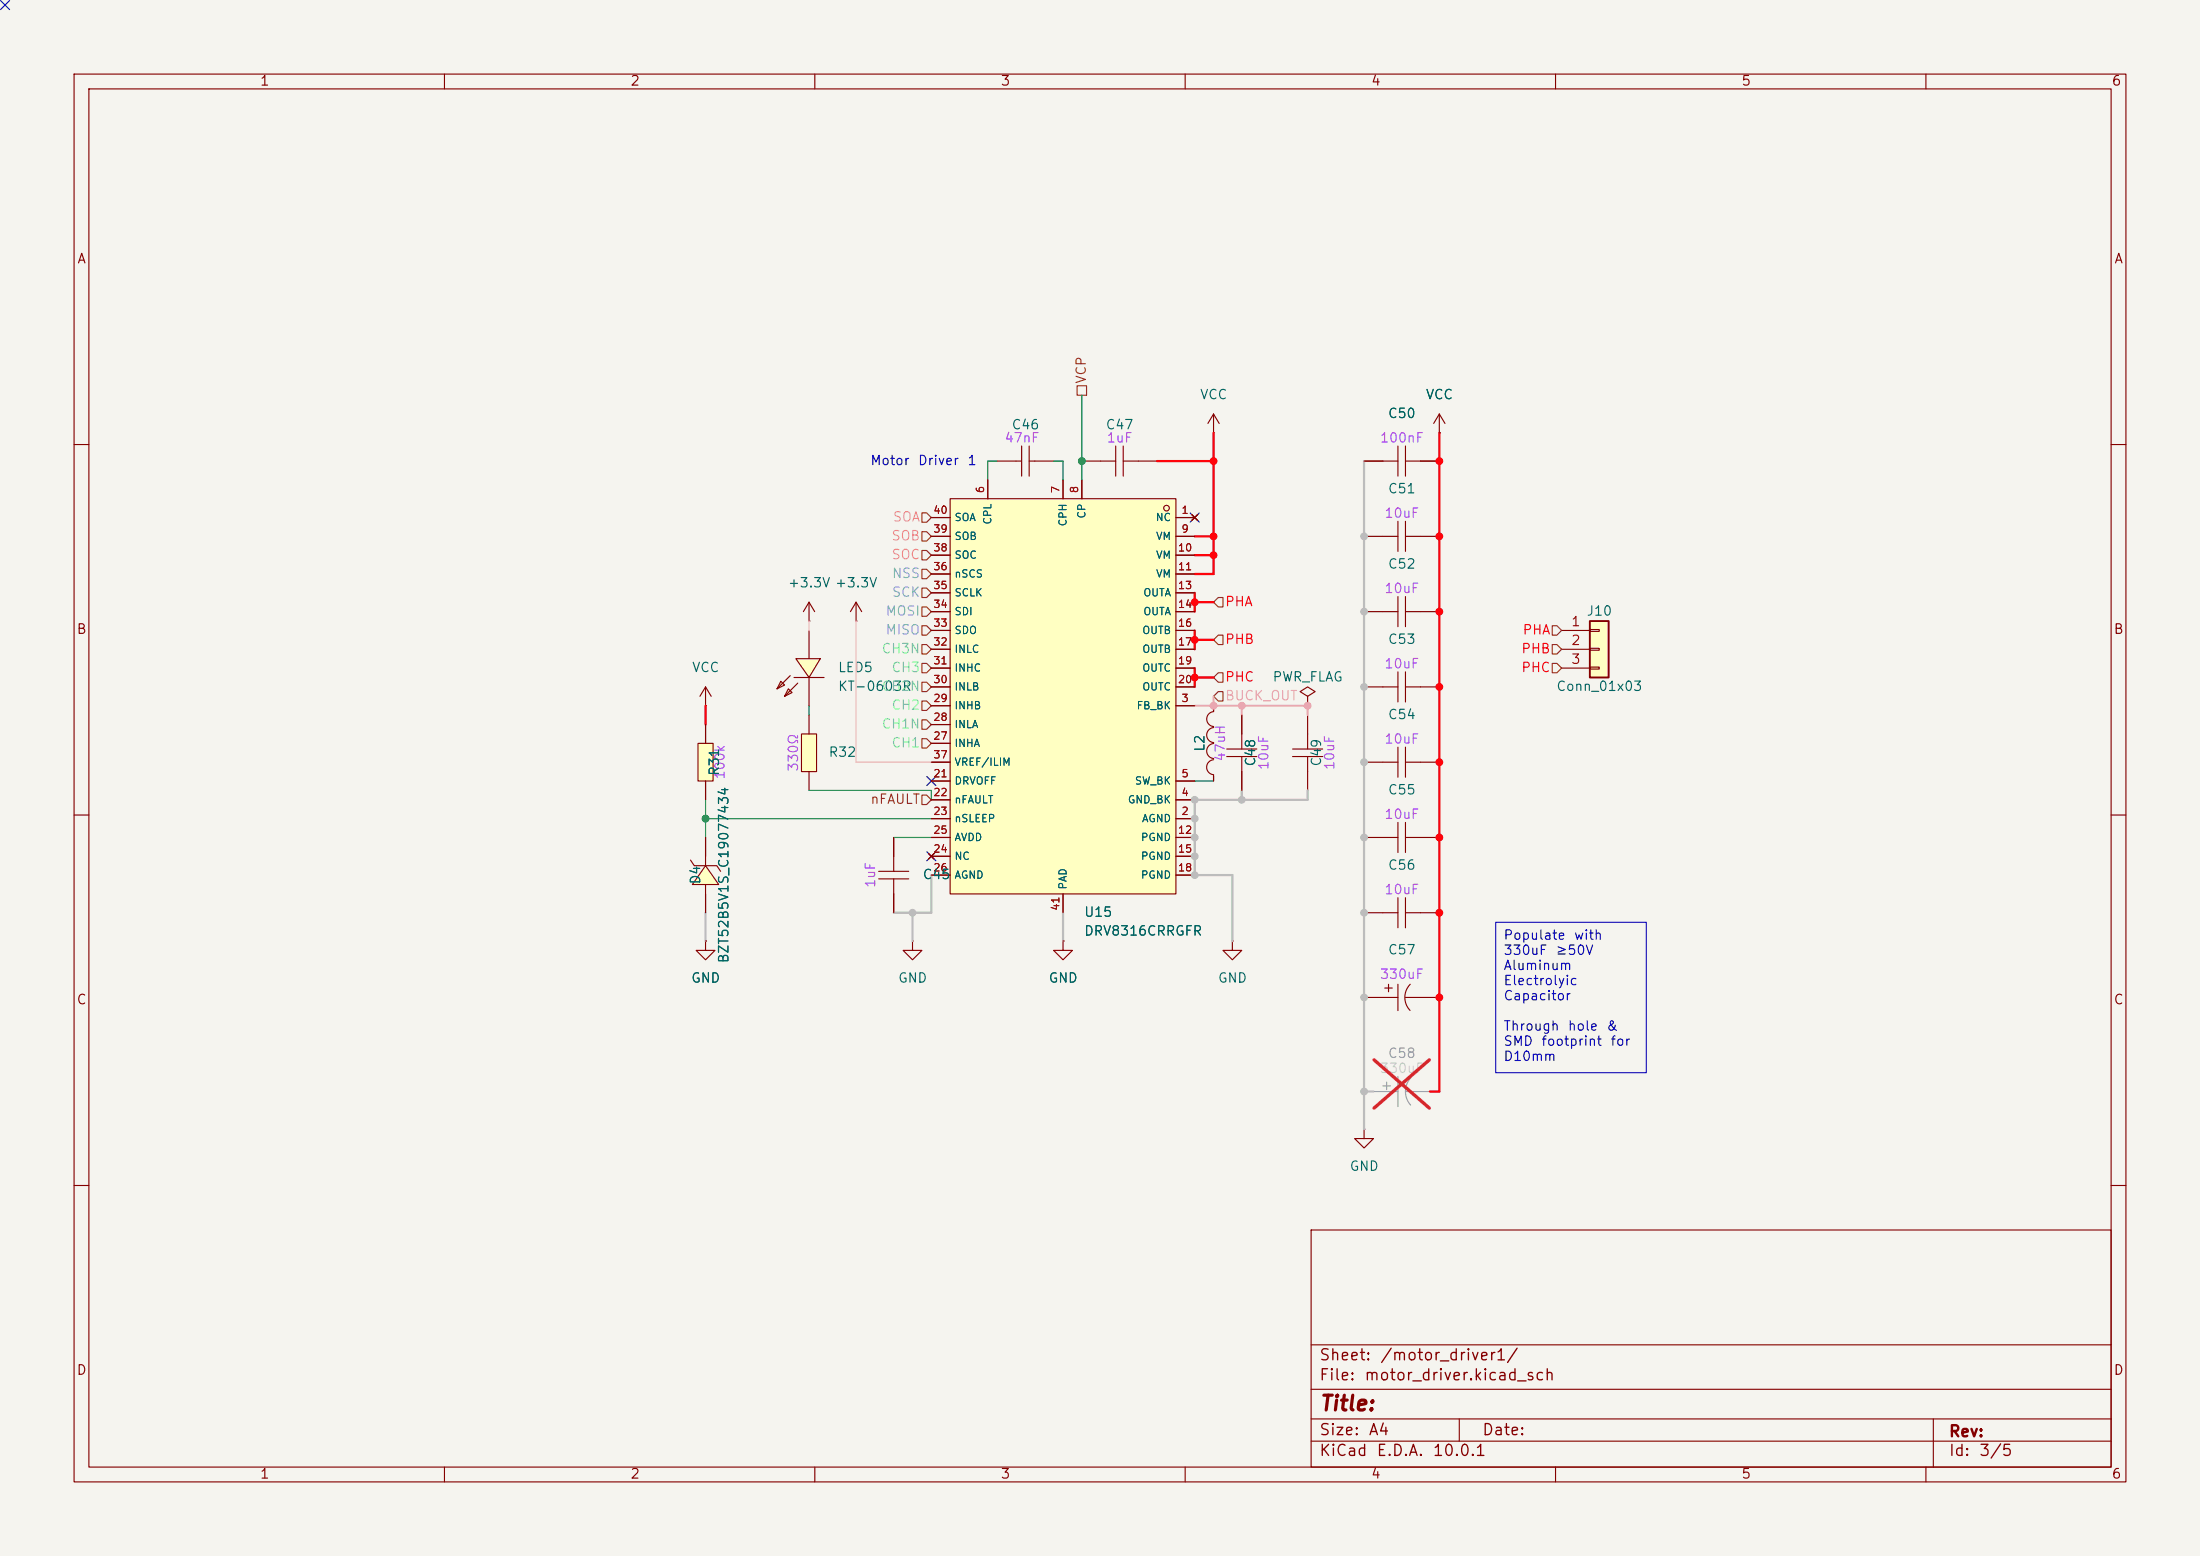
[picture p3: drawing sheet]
<svg xmlns="http://www.w3.org/2000/svg" width="297mm" height="210mm" viewBox="0 0 297 210" stroke-linecap="round" stroke-linejoin="round" font-family="sans-serif">
<path d="M0 0h297v210h-297z" fill="#f5f4ef" stroke="#f5f4ef" stroke-width=".14"/>
<g fill="none" stroke="#840000" stroke-width=".15">
<path d="M10 10h277v190h-277zM12 12h273v186h-273zM60 10v2M110 10v2M160 10v2M210 10v2M260 10v2M10 60h2M285 60h2M176.5 94l-1-.7 1-.6 1 .6-1 .7v1.3M176.5 95.3h.1M10 110h2"/>
<path d="M285 110h2M10 160h2M177 166h108v32h-108zM285 160h2M60 198v2M110 198v2M160 198v2M177 194.5h108M177 191.5h108M177 187.5h108M177 181.5h108M197 191.5v3"/>
<path d="M210 198v2M260 198v2M261 191.5v6.5"/>
</g>
<path d="M128.3 67.3h30.4v53.4h-30.4z" fill="#ffffc2"/>
<circle cx="157.5" cy="68.6" r=".38" fill="#ffffc2" stroke="#ffffc2" stroke-width=".14"/>
<g fill="none" stroke="#840000" stroke-width=".15">
<path d="M194.3 58.4h.1M194.3 55.9l-.8 1.3M194.3 55.9l.8 1.3M194.3 55.9v2.5M125.7 69.9h2.6M125.7 72.4h2.6M125.7 74.9h2.6M125.7 77.5h2.6M128.3 67.3h30.4v53.4h-30.4zM133.3 64.8v2.5M134.6 62.2h3.3M137.9 60.2v4.1"/>
<path d="M138.9 62.2h3.3M138.9 60.2v4.1M143.5 64.8v2.5M146 64.8v2.5M146 62.2h4.6M150.6 60.2v4.1M151.6 62.2h4.6M151.6 60.2v4.1M158.7 69.9h2.6M158.7 72.4h2.6M158.7 74.9h2.6M158.7 77.5h2.6"/>
<path d="M160.9 69.5l.8 .7M161.7 69.5l-.8 .7M115.6 83.8h.1M115.6 81.3l-.8 1.3M115.6 81.3l.7 1.3M115.6 81.3v2.5M125.7 95.3h2.6M125.7 80h2.6M125.7 82.6h2.6M125.7 85.1h2.6M125.7 87.6h2.6M125.7 90.2h2.6"/>
<path d="M125.7 92.7h2.6M125.7 97.8h2.6M158.7 95.3h2.6M158.7 80h2.6M158.7 82.6h2.6M158.7 85.1h2.6M158.7 87.6h2.6M158.7 90.2h2.6M158.7 92.7h2.6M163.8 95.3v.7M163.8 96a1.01 1.01 0 0 0-.9 1 1.01 1.01 0 0 0 .9 1.1M163.8 98.2a1.02 1.02 0 0 0-.9 1 1.02 1.02 0 0 0 .9 1"/>
<path d="M176.5 96.5v4.6M125.3 115.2l.8 .8M125.7 110.5h2.6M125.7 108h2.6M125.7 105.4h2.6M125.7 113h2.6M125.7 115.6h2.6M125.7 118.1h2.6M125.7 100.3h2.6M125.7 102.9h2.6M126.1 115.2l-.8 .8M158.7 110.5h2.6"/>
<path d="M158.7 108h2.6M158.7 105.4h2.6M158.7 113h2.6M158.7 115.6h2.6M158.7 118.1h2.6M163.8 104.6v.8M163.8 100.3a1.01 1.01 0 0 0-.9 1.1 1.01 1.01 0 0 0 .9 1M163.8 102.5a1.01 1.01 0 0 0-.9 1 1.01 1.01 0 0 0 .9 1.1M174.5 101.1h4.1M174.5 102.1h4.1M176.5 102.1v4.6M184.1 113h4.6"/>
<path d="M188.7 111v4.1M189.7 113h4.6M189.7 111v4.1M95.2 127v1.3h1.3l-1.3 1.2-1.2-1.2h1.2M95.2 127h.1M143.5 127v1.3h1.3l-1.3 1.2-1.3-1.2h1.3M143.5 127h.1M143.5 120.7v2.5M184.1 123.2h4.6M184.1 134.6h4.6M186.9 133.4h1.1M187.5 132.8v1.1"/>
<path d="M188.7 121.2v4M188.7 132.8v3.6M189.7 121.2v4M189.7 123.2h4.6M189.7 134.6h4.6M190.4 132.8a2.54 2.54 0 0 0 0 3.6"/>
<circle cx="157.5" cy="68.6" r=".38"/>
</g>
<path d="M185.4 147.3h3.3M186.7 146.6h1M187.2 146.1v1M188.7 145.3v4.1M189.7 147.3h3.3M190.6 145.4a2.73 2.73 0 0 0-.2 3.7" fill="none" stroke="#9c9b98" stroke-width=".15"/>
<path d="M185.5 143l7.5 6.6M193 143l-7.5 6.6" fill="none" stroke="#e12e31" stroke-width=".46"/>
<path d="M214.6 83.8h2.6v7.6h-2.6z" fill="#ffffc2"/>
<path d="M214.6 83.8h2.6v7.6h-2.6z" fill="none" stroke="#840000" stroke-width=".25"/>
<path d="M109.2 83.8h.1M109.2 81.3l-.7 1.3M109.2 81.3l.8 1.3M109.2 81.3v2.5M210.8 85.1h3.8M210.8 87.6h3.8M210.8 90.2h3.8M214.6 85h1.3v.2h-1.3zM214.6 87.5h1.3v.3h-1.3zM214.6 90h1.3v.3h-1.3z" fill="none" stroke="#840000" stroke-width=".15"/>
<path d="M95.2 116.8l1.8 2.6h-3.5z" fill="#ffffc2"/>
<g fill="none" stroke="#840000" stroke-width=".15">
<path d="M95.2 95.3h.1M95.2 92.7v2.6M95.2 92.7l-.7 1.3M95.2 92.7l.8 1.3M167.6 96.5v4.6M184.1 82.6h4.6M184.1 92.7h4.6M188.7 80.5v4.1M188.7 90.7v4M189.7 82.6h4.6M189.7 80.5v4.1M189.7 90.7v4"/>
<path d="M189.7 92.7h4.6M93.2 116.1l.5 .7h3.1l.5 .8M95.2 116.8l1.8 2.6h-3.5zM95.2 113v3.8M95.2 119.4v3.8M165.6 101.1h4.1M165.6 102.1h4.1M167.6 102.1v4.6M184.1 102.9h4.6M188.7 100.8v4.1M189.7 100.8v4.1M189.7 102.9h4.6"/>
<path d="M166.4 127v1.3h1.2l-1.2 1.2-1.3-1.2h1.3M166.4 127h.1M184.1 152.4v1.3h-1.2l1.2 1.2 1.3-1.2h-1.3M184.1 152.4h.1"/>
</g>
<path d="M94.2 100.3h2.1v5.1h-2.1z" fill="#ffffc2"/>
<g fill="none" stroke="#840000" stroke-width=".15">
<path d="M163.8 58.4h.1M163.8 55.9l-.7 1.3M163.8 55.9l.8 1.3M163.8 55.9v2.5M184.1 72.4h4.6M184.1 62.2h4.6M188.7 60.2v4.1M188.7 70.4v4M189.7 72.4h4.6M189.7 60.2v4.1M189.7 70.4v4M189.7 62.2h4.6"/>
<path d="M95.2 97.8v2.5M94.2 100.3h2.1v5.1h-2.1zM95.2 105.4v2.6"/>
</g>
<g fill="#ffffc2">
<path d="M106.4 93l.5 .5-1 .5z"/>
<path d="M105.4 91.9l.5 .6-1 .5z"/>
<path d="M107.4 88.9h3.3l-1.5 2.5z"/>
</g>
<path d="M105.4 91.9l.5 .6-1 .5zM106.4 93l.5 .5-1 .5zM106.7 91.2l-1.8 1.8M107.2 91.4h4.1M107.4 88.9h3.3l-1.5 2.5zM107.7 92.2l-1.8 1.8M109.2 85.1v3.8M109.2 91.4v3.9" fill="none" stroke="#840000" stroke-width=".15"/>
<path d="M108.2 99.1h2v5h-2z" fill="#ffffc2"/>
<g fill="none" stroke="#840000" stroke-width=".15">
<path d="M194.3 58.4h.1M125.7 69.9h2.6M125.7 72.4h2.6M125.7 74.9h2.6M125.7 77.5h2.6M133.3 64.8v2.5M143.5 64.8v2.5M146 64.8v2.5M158.7 69.9h2.6M158.7 72.4h2.6M158.7 74.9h2.6M158.7 77.5h2.6"/>
<path d="M160.9 69.5l.8 .7M161.7 69.5l-.8 .7M184.1 62.2h2.6M191.8 62.2h2.5M95.2 97.8v2.5M108.2 99.1h2v5h-2zM109.2 96.5v2.6M125.7 95.3h2.6M125.7 80h2.6M125.7 82.6h2.6M125.7 85.1h2.6M125.7 87.6h2.6"/>
<path d="M125.7 90.2h2.6M125.7 92.7h2.6M125.7 97.8h2.6M158.7 95.3h2.6M158.7 80h2.6M158.7 82.6h2.6M158.7 85.1h2.6M158.7 87.6h2.6M158.7 90.2h2.6M158.7 92.7h2.6M163.8 95.3v.7M167.6 96.5v2.6"/>
<path d="M95.2 105.4v2.6M95.2 113v2.6M109.2 104.1v2.6M118.6 118.6h4.1M118.6 117.6h4.1M120.6 113v4.6M120.6 118.6v4.6M125.3 115.2l.8 .8M125.7 110.5h2.6M125.7 108h2.6M125.7 105.4h2.6M125.7 113h2.6"/>
<path d="M125.7 115.6h2.6M125.7 118.1h2.6M125.7 100.3h2.6M125.7 102.9h2.6M126.1 115.2l-.8 .8M158.7 110.5h2.6M158.7 108h2.6M158.7 105.4h2.6M158.7 113h2.6M158.7 115.6h2.6M158.7 118.1h2.6M163.8 104.6v.8"/>
<path d="M167.6 104.1v2.6M95.2 127h.1M95.2 120.7v2.5M123.2 127v1.3h1.3l-1.3 1.2-1.3-1.2h1.3M123.2 127h.1M143.5 127h.1M143.5 120.7v2.5"/>
</g>
<g fill="none" stroke="#725600" stroke-width=".15">
<path d="M145.4 52.1h1.3v1.2h-1.3zM124.5 71.8h.6l.6 .6-.6 .6h-.6zM124.5 74.3h.6l.6 .6-.6 .7h-.6zM124.5 79.4h.6l.6 .6-.6 .6h-.6zM124.5 69.2h.6l.6 .7-.6 .6h-.6zM124.5 76.8h.6l.6 .7-.6 .6h-.6zM124.5 97.2h.6l.6 .6-.6 .6h-.6zM124.5 81.9h.6l.6 .7-.6 .6h-.6zM124.5 84.5h.6l.6 .6-.6 .6h-.6zM124.5 99.7h.6l.6 .6-.6 .7h-.6zM124.5 92.1h.6l.6 .6-.6 .6h-.6zM124.5 87h.6l.6 .6-.6 .7h-.6z"/>
<path d="M124.5 94.6h.6l.6 .7-.6 .6h-.6zM124.5 89.5h.6l.6 .7-.6 .6h-.6zM164.5 93.3h.6v1.3h-.6l-.7-.6zM164.5 90.8h.6v1.3h-.6l-.7-.7zM164.5 85.7h.6v1.3h-.6l-.7-.6zM164.5 80.6h.6v1.3h-.6l-.7-.6zM209.5 84.5h.7l.6 .6-.6 .6h-.7zM209.5 89.5h.7l.6 .7-.6 .6h-.7zM209.5 87h.7l.6 .6-.6 .7h-.7zM124.5 107.3h.6l.6 .7-.6 .6h-.6z"/>
</g>
<path d="M184.1 62.2v90.2M125.7 118.1v5.1h-5.1M167.6 106.7v1.3M176.5 106.7v1.3h-15.2v10.1h5.1v8.9M95.2 123.2v3.8M123.2 123.2v3.8M143.5 123.2v3.8M184.1 147.3h1.3" fill="none" stroke="#bcbcbc" stroke-width=".3"/>
<path d="M163.8 58.4v19.1h-2.5M194.3 58.4v88.9h-1.3M156.2 62.2h7.6M161.3 74.9h2.5M161.3 72.4h2.5M95.2 95.3v2.5M161.3 91.4h2.5M161.3 86.4h2.5M161.3 80v2.6M161.3 85.1v2.5M161.3 90.2v2.5M161.3 81.3h2.5" fill="none" stroke="#ff030a" stroke-width=".3"/>
<path d="M161.3 95.3h15.2v1.2M163.8 94v1.3M167.6 95.3v1.2" fill="none" stroke="#ff9ba6" stroke-width=".25"/>
<path d="M146 53.3v11.5M134.6 62.2h-1.3v2.6M142.2 62.2h1.3v2.6M109.2 95.3v1.2M95.2 108v5M95.2 110.5h30.5M109.2 106.7h16.5v1.3M120.6 113h5.1M161.3 105.4h2.5" fill="none" stroke="#009600" stroke-width=".15"/>
<path d="M109.2 83.8v1.3M115.6 83.8v19.1h10.1" fill="none" stroke="#ffbfc3" stroke-width=".2"/>
<path d="M.1 .1l1.2 1.2M1.3 .1l-1.2 1.2M160.7 69.2l1.2 1.3M161.9 69.2l-1.2 1.3M125.1 104.8l1.2 1.2M125.1 115l1.2 1.2M126.3 104.8l-1.2 1.2M126.3 115l-1.2 1.2" fill="none" stroke="#000084" stroke-width=".15"/>
<path d="M201.9 124.5h20.3v20.3h-20.3z" fill="none" stroke="#0000c2" stroke-width=".15"/>
<g fill="#ff030a" stroke="#ff030a" stroke-width=".14">
<circle cx="194.3" cy="134.6" r=".46"/>
<circle cx="194.3" cy="123.2" r=".46"/>
<circle cx="194.3" cy="102.9" r=".46"/>
<circle cx="194.3" cy="113" r=".46"/>
<circle cx="161.3" cy="86.4" r=".46"/>
<circle cx="163.8" cy="74.9" r=".46"/>
<circle cx="161.3" cy="81.3" r=".46"/>
<circle cx="163.8" cy="72.4" r=".46"/>
<circle cx="163.8" cy="62.2" r=".46"/>
<circle cx="161.3" cy="91.4" r=".46"/>
<circle cx="194.3" cy="92.7" r=".46"/>
<circle cx="194.3" cy="82.6" r=".46"/>
<circle cx="194.3" cy="72.4" r=".46"/>
<circle cx="194.3" cy="62.2" r=".46"/>
</g>
<g fill="#bcbcbc" stroke="#bcbcbc" stroke-width=".14">
<circle cx="184.1" cy="113" r=".46"/>
<circle cx="184.1" cy="102.9" r=".46"/>
<circle cx="184.1" cy="123.2" r=".46"/>
<circle cx="184.1" cy="134.6" r=".46"/>
<circle cx="184.1" cy="147.3" r=".46"/>
<circle cx="123.2" cy="123.2" r=".46"/>
<circle cx="161.3" cy="108" r=".46"/>
<circle cx="161.3" cy="110.5" r=".46"/>
<circle cx="161.3" cy="113" r=".46"/>
<circle cx="161.3" cy="115.6" r=".46"/>
<circle cx="161.3" cy="118.1" r=".46"/>
<circle cx="167.6" cy="108" r=".46"/>
<circle cx="184.1" cy="92.7" r=".46"/>
<circle cx="184.1" cy="82.6" r=".46"/>
<circle cx="184.1" cy="72.4" r=".46"/>
</g>
<g fill="#ff9ba6" stroke="#ff9ba6" stroke-width=".14">
<circle cx="163.8" cy="95.3" r=".46"/>
<circle cx="167.6" cy="95.3" r=".46"/>
<circle cx="176.5" cy="95.3" r=".46"/>
</g>
<g fill="#009600" stroke="#009600" stroke-width=".14">
<circle cx="146" cy="62.2" r=".46"/>
<circle cx="95.2" cy="110.5" r=".46"/>
</g>
<text font-size="2" fill="#840000" x="178" y="190.9">Title:</text>
<g font-size="1.5" fill="#840000">
<text x="178" y="184">Sheet:</text>
<text x="186.2" y="184">/motor_driver1/</text>
<text x="178" y="186.7">File:</text>
<text x="184.1" y="186.7">motor_driver.kicad_sch</text>
<text x="178" y="196.9">KiCad</text>
<text x="178" y="194.1">Size:</text>
<text x="184.7" y="194.1">A4</text>
<text x="185.7" y="196.9">E.D.A.</text>
<text x="193.3" y="196.9">10.0.1</text>
<text x="200" y="194.1">Date:</text>
<text x="263" y="194.3">Rev:</text>
<text x="263" y="196.9">Id:</text>
<text x="267.1" y="196.9">3/5</text>
</g>
<g font-size="1.3" fill="#840000">
<text x="35" y="11.9">1</text>
<text x="85" y="11.9">2</text>
<text x="135" y="11.9">3</text>
<text x="185" y="11.9">4</text>
<text x="235" y="11.9">5</text>
<text x="285" y="11.9">6</text>
<text x="10.3" y="35.9">A</text>
<text x="285.3" y="35.9">A</text>
<text x="10.3" y="85.9">B</text>
<text x="285.3" y="85.9">B</text>
<text x="10.3" y="135.9">C</text>
<text x="285.3" y="135.9">C</text>
<text x="10.3" y="185.9">D</text>
<text x="285.3" y="185.9">D</text>
<text x="35" y="199.9">1</text>
<text x="85" y="199.9">2</text>
<text x="135" y="199.9">3</text>
<text x="185" y="199.9">4</text>
<text x="235" y="199.9">5</text>
<text x="285" y="199.9">6</text>
</g>
<g font-size="1.3" fill="#725600">
<text x="146.9" y="51.9" transform="rotate(-90 146.9 51.9)">VCP</text>
<text x="117.4" y="108.8">nFAULT</text>
</g>
<g font-size="1.3" fill="#006464">
<text x="136.5" y="58.3">C46</text>
<text x="149.2" y="58.3">C47</text>
<text x="161.9" y="54.2">VCC</text>
<text x="187.3" y="56.7">C50</text>
<text x="192.4" y="54.2">VCC</text>
<text x="187.3" y="66.9">C51</text>
<text x="187.3" y="77.1">C52</text>
<text x="106.3" y="79.6">+3.3V +3.3V</text>
<text x="214.1" y="83.4">J10</text>
<text x="187.3" y="87.2">C53</text>
<text x="93.3" y="91">VCC</text>
<text x="113" y="91">LED5</text>
<text x="113" y="93.6">KT-0603R</text>
<text x="171.7" y="92.3">PWR_FLAG</text>
<text x="210" y="93.6">Conn_01x03</text>
<text x="162.9" y="101.6" transform="rotate(-90 162.9 101.6)">L2</text>
<text x="187.3" y="97.4">C54</text>
<text x="97.4" y="104.8" transform="rotate(-90 97.4 104.8)">R31</text>
<text x="111.8" y="102.5">R32</text>
<text x="169.8" y="103.5" transform="rotate(-90 169.8 103.5)">C48</text>
<text x="178.7" y="103.5" transform="rotate(-90 178.7 103.5)">C49</text>
<text x="187.3" y="107.5">C55</text>
<text x="94.8" y="119.5" transform="rotate(-90 94.8 119.5)">D4</text>
<text x="124.5" y="119">C45</text>
<text x="187.3" y="117.7">C56</text>
<text x="146.3" y="124.1">U15</text>
<text x="98.7" y="130.1" transform="rotate(-90 98.7 130.1)">BZT52B5V1S_C19077434</text>
<text x="146.3" y="126.6">DRV8316CRRGFR</text>
<text x="187.3" y="129.1">C57</text>
<text x="93.2" y="132.9">GND</text>
<text x="121.2" y="132.9">GND</text>
<text x="141.5" y="132.9">GND</text>
<text x="164.3" y="132.9">GND</text>
<text x="182.1" y="158.3">GND</text>
</g>
<g font-size="1.3" fill="#0000c2">
<text x="117.4" y="63.1">Motor</text>
<text x="123.8" y="63.1">Driver</text>
<text x="130.5" y="63.1">1</text>
<text x="202.9" y="127.2">Populate</text>
<text x="202.9" y="129.2">330uF</text>
<text x="202.9" y="131.2">Aluminum</text>
<text x="209.9" y="129.2">≥50V</text>
<text x="212.4" y="127.2">with</text>
<text x="202.9" y="133.3">Electrolyic</text>
<text x="202.9" y="135.3">Capacitor</text>
<text x="202.9" y="139.4">Through</text>
<text x="202.9" y="141.5">SMD</text>
<text x="202.9" y="143.5">D10mm</text>
<text x="208" y="141.5">footprint</text>
<text x="211.6" y="139.4">hole</text>
<text x="216.8" y="139.4">&amp;</text>
<text x="217.3" y="141.5">for</text>
</g>
<g font-size="1.3" fill="#a33bff">
<text x="135.5" y="60">47nF</text>
<text x="149.3" y="60">1uF</text>
<text x="186.2" y="60">100nF</text>
<text x="186.8" y="70.2">10uF</text>
<text x="186.8" y="80.4">10uF</text>
<text x="186.8" y="90.5">10uF</text>
<text x="186.8" y="100.7">10uF</text>
<text x="98.1" y="105.3" transform="rotate(-90 98.1 105.3)">100k</text>
<text x="108.1" y="104.2" transform="rotate(-90 108.1 104.2)">330Ω</text>
<text x="165.7" y="102.9" transform="rotate(-90 165.7 102.9)">47uH</text>
<text x="171.6" y="104" transform="rotate(-90 171.6 104)">10uF</text>
<text x="180.4" y="104" transform="rotate(-90 180.4 104)">10uF</text>
<text x="186.8" y="110.8">10uF</text>
<text x="118.5" y="119.9" transform="rotate(-90 118.5 119.9)">1uF</text>
<text x="186.8" y="121">10uF</text>
<text x="186.2" y="132.4">330uF</text>
</g>
<g font-size="1.3" fill="#ffb671">
<text x="120.4" y="70.7">SOA</text>
<text x="120.3" y="73.3">SOB</text>
<text x="120.3" y="75.8">SOC</text>
</g>
<g font-size="1.3" fill="#50b0ff">
<text x="119.5" y="83.4">MOSI</text>
<text x="120.3" y="80.9">SCK</text>
<text x="120.3" y="78.3">NSS</text>
<text x="119.5" y="86">MISO</text>
</g>
<g font-size="1.3" fill="#ff030a">
<text x="165.3" y="82.1">PHA</text>
<text x="165.3" y="87.2">PHB</text>
<text x="205.3" y="88.5">PHB</text>
<text x="205.5" y="86">PHA</text>
<text x="165.3" y="92.3">PHC</text>
<text x="205.3" y="91">PHC</text>
</g>
<g font-size="1.3" fill="#5bff85">
<text x="118.9" y="88.5">CH3N</text>
<text x="118.9" y="93.6">CH2N</text>
<text x="120.3" y="91">CH3</text>
<text x="118.9" y="98.7">CH1N</text>
<text x="120.3" y="101.2">CH1</text>
<text x="120.3" y="96.1">CH2</text>
</g>
<g font-size="1.3" fill="#a90000">
<text x="212" y="84.8">1</text>
<text x="212" y="87.4">2</text>
<text x="212" y="89.9">3</text>
</g>
<text font-size="1.3" fill="#ff9ba6" x="165.3" y="94.8">BUCK_OUT</text>
<text font-size="1.3" fill="#939391" x="187.3" y="143.1">C58</text>
<text font-size="1.3" fill="#c9c9c6" x="186.2" y="145.1">330uF</text>
<g font-size="1" fill="#a90000">
<text x="125.9" y="69.6">40</text>
<text x="133.1" y="66.6" transform="rotate(-90 133.1 66.6)">6</text>
<text x="143.3" y="66.6" transform="rotate(-90 143.3 66.6)">7</text>
<text x="145.8" y="66.6" transform="rotate(-90 145.8 66.6)">8</text>
<text x="159.4" y="69.6">1</text>
<text x="125.9" y="77.2">36</text>
<text x="125.9" y="74.7">38</text>
<text x="125.9" y="72.1">39</text>
<text x="158.9" y="74.7">10</text>
<text x="158.9" y="77.2">11</text>
<text x="159.4" y="72.1">9</text>
<text x="125.9" y="82.3">34</text>
<text x="125.9" y="79.8">35</text>
<text x="158.9" y="79.8">13</text>
<text x="158.9" y="82.3">14</text>
<text x="125.9" y="89.9">31</text>
<text x="125.9" y="87.4">32</text>
<text x="125.9" y="84.8">33</text>
<text x="158.9" y="84.8">16</text>
<text x="158.9" y="87.4">17</text>
<text x="158.9" y="89.9">19</text>
<text x="125.9" y="95">29</text>
<text x="125.9" y="92.5">30</text>
<text x="158.9" y="92.5">20</text>
<text x="159.4" y="95">3</text>
<text x="125.9" y="100.1">27</text>
<text x="125.9" y="97.5">28</text>
<text x="125.9" y="105.2">21</text>
<text x="125.9" y="107.7">22</text>
<text x="125.9" y="102.6">37</text>
<text x="159.4" y="107.7">4</text>
<text x="159.4" y="105.2">5</text>
<text x="125.9" y="110.2">23</text>
<text x="125.9" y="112.8">25</text>
<text x="158.9" y="112.8">12</text>
<text x="159.4" y="110.2">2</text>
<text x="125.9" y="115.3">24</text>
<text x="125.9" y="117.9">26</text>
<text x="158.9" y="115.3">15</text>
<text x="158.9" y="117.9">18</text>
<text x="143.3" y="123" transform="rotate(-90 143.3 123)">41</text>
</g>
<g font-size="1" fill="#006464">
<text x="128.8" y="70.6">SOA</text>
<text x="134.1" y="70.9" transform="rotate(-90 134.1 70.9)">CPL</text>
<text x="144.2" y="71.1" transform="rotate(-90 144.2 71.1)">CPH</text>
<text x="146.8" y="70.1" transform="rotate(-90 146.8 70.1)">CP</text>
<text x="155.9" y="70.6">NC</text>
<text x="128.8" y="75.7">SOC</text>
<text x="128.8" y="73.1">SOB</text>
<text x="156" y="73.1">VM</text>
<text x="156" y="75.7">VM</text>
<text x="128.8" y="83.3">SDI</text>
<text x="128.8" y="80.7">SCLK</text>
<text x="128.8" y="78.2">nSCS</text>
<text x="154.3" y="80.7">OUTA</text>
<text x="154.3" y="83.3">OUTA</text>
<text x="156" y="78.2">VM</text>
<text x="128.8" y="88.4">INLC</text>
<text x="128.8" y="85.8">SDO</text>
<text x="154.1" y="85.8">OUTB</text>
<text x="154.1" y="88.4">OUTB</text>
<text x="128.8" y="96">INHB</text>
<text x="128.8" y="93.4">INLB</text>
<text x="128.8" y="90.9">INHC</text>
<text x="153.4" y="96">FB_BK</text>
<text x="154.1" y="90.9">OUTC</text>
<text x="154.1" y="93.4">OUTC</text>
<text x="128.8" y="101.1">INHA</text>
<text x="128.8" y="98.5">INLA</text>
<text x="128.8" y="106.1">DRVOFF</text>
<text x="128.8" y="103.6">VREF/ILIM</text>
<text x="153.1" y="106.1">SW_BK</text>
<text x="128.8" y="108.7">nFAULT</text>
<text x="128.8" y="111.2">nSLEEP</text>
<text x="128.8" y="113.8">AVDD</text>
<text x="152.2" y="108.7">GND_BK</text>
<text x="153.9" y="113.8">PGND</text>
<text x="154.1" y="111.2">AGND</text>
<text x="128.8" y="116.3">NC</text>
<text x="128.8" y="118.8">AGND</text>
<text x="153.9" y="116.3">PGND</text>
<text x="153.9" y="118.8">PGND</text>
<text x="144.2" y="120.1" transform="rotate(-90 144.2 120.1)">PAD</text>
</g>
</svg>
